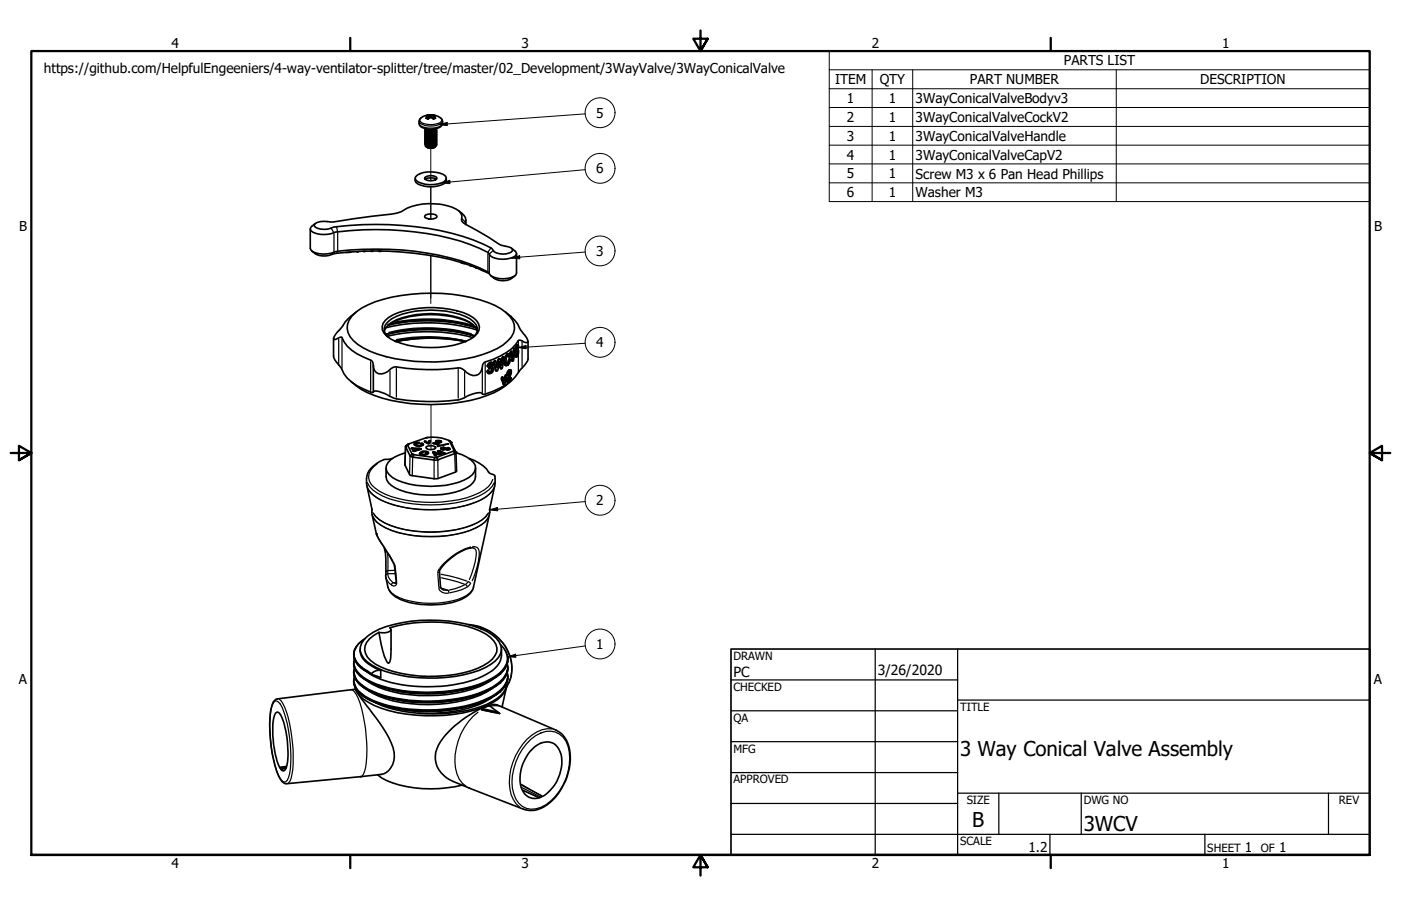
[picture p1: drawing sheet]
<svg xmlns="http://www.w3.org/2000/svg" width="432mm" height="279mm" viewBox="0 0 432 279" stroke-linecap="round" stroke-linejoin="round" font-family="sans-serif">
<!-- layer: Tweak Trail (ANSI) -->
<path d="M132.8 45.7v10.1M132.8 57.6v10M132.8 78.8v14.8M132.8 124.8v13.9" fill="none" stroke="#000" stroke-width=".31"/>
<!-- layer: Visible (ANSI) -->
<g fill="none" stroke="#000" stroke-width=".51">
<path d="M129.8 36.3a5 5 0 0 1 5.9 0M129.8 36.3a1.86 1.86 0 0 0-.6 2.1 1.86 1.86 0 0 0 1.7 1.2 5.3 5.3 0 0 0 5.4-1.1 1.9 1.9 0 0 0-.5-2.2M131.1 39.6a3.3 3.3 0 0 0 3.1 .2M131.3 35.8l.6-.3 2.1 .1 .2 .2-.6 .1 .6 .5-.6 .3-.8-.4-.9 .4-.6-.3 .7-.5zM131.8 36v.7M131.9 35.5l.2 1.1M132 35.9v.7M132.5 35.5l-.1 .8M132.8 35.6v.7M133.1 35.5v.8M133.6 35.5l-.1 1.1M133.6 35.9l-.1 .7"/>
<path d="M133.7 36v.7M133.8 39.9l-1.2 .2-1.1-.2M134 39.8a2.48 2.48 0 0 1-2.6 .1M134.6 39.6a1.98 1.98 0 0 1-2.8 .8l-.6-.1-.2-.3 .1-.3a3.5 3.5 0 0 0 2.8 .1M134.6 39.7v.1a2.47 2.47 0 0 1-3.6 .2v-.1M128 55a1.75 1.75 0 0 0 1.6 2.1 8.5 8.5 0 0 0 7.8-.9l.1-1.2M128.1 54.5a6.9 6.9 0 0 1 6.3-1.4 3.5 3.5 0 0 1 3.1 1.7 2.35 2.35 0 0 1-2.4 1.9 8.1 8.1 0 0 1-6.8-1.1l-.3-.5zM130.9 54.7a3.1 3.1 0 0 1 3.8 .2 2.14 2.14 0 0 1-2.9 .7l-.7-.2zM131 55.3a3.5 3.5 0 0 1 3.5 0M131.1 44.6v.4l.3 .3 2.3 .1-1.4 .2-.8-.3M131.2 45.1l.3 .2M131.5 44.8l.6 .2 1.7-.2"/>
<path d="M131.5 43.8l.6 .1 1.7-.1M131.5 42.1l.6 .2 1.7-.2M131.5 41l.6 .2 1.7-.2M133.8 44.3l-1.2 .2-1.1-.2M133.8 43.2l-1.2 .2-1.1-.2M133.8 42.6l-1.2 .3-1.1-.2M133.8 41.5l-1.2 .3-1.1-.2M133.8 40.4l-1.2 .3-1.1-.2M134 44.8a2.48 2.48 0 0 1-2.6 0M134 44.2a2.48 2.48 0 0 1-2.6 .1M134 43.6a2.73 2.73 0 0 1-2.6 .2M134 43.1a2.48 2.48 0 0 1-2.6 .1"/>
<path d="M134 42.5a2.73 2.73 0 0 1-2.6 .2M134 42a2.97 2.97 0 0 1-2.6 .1M134 41.5a2.48 2.48 0 0 1-2.6 0M134 40.9a2.73 2.73 0 0 1-2.6 .1M134 40.4a2.48 2.48 0 0 1-2.6 0M134 45.3l-1.3 .4-1.2-.4M134.2 45.1l-.5 .4-1.4 .2h.6l1.2-.4M134.5 44.4l-.1 .6-.7 .3-1.4 .2M134.5 43.8a1.33 1.33 0 0 1-1.8 1.2l-1.4-.3-.3-.3 .1-.3M134.5 43.2l.1 .5a2.94 2.94 0 0 1-3.6 .2l.1-.3M134.5 42.7a1.27 1.27 0 0 1-1.8 1.1l-1.4-.2-.3-.3 .1-.3M134.5 42.2a1.33 1.33 0 0 1-1.8 1.1l-1.4-.2-.3-.4 .1-.3"/>
<path d="M134.5 41.7l.1 .1a2 2 0 0 1-2.7 .9l-.8-.3v-.5M134.5 41.1a1.33 1.33 0 0 1-1.8 1.1l-1.4-.2-.3-.3 .1-.4M134.5 40.5a1.33 1.33 0 0 1-1.8 1.2l-1.4-.3-.3-.3 .1-.3M134.5 40a1.27 1.27 0 0 1-1.8 1.1l-1.4-.3-.3-.2 .1-.3M134.6 44.6a2.36 2.36 0 0 1-2.9 .9M134.6 44.1a2.47 2.47 0 0 1-3.6 .3v-.1M134.6 43.6a2.55 2.55 0 0 1-3.6 .3v-.1M134.6 43v.1a2.63 2.63 0 0 1-3.6 .2v-.1M134.6 42.5a2.47 2.47 0 0 1-3.6 .2M134.6 41.8a2.3 2.3 0 0 1-3.6 .4M134.6 41.4a2.47 2.47 0 0 1-3.6 .3v-.1M134.6 40.8a2.3 2.3 0 0 1-3.6 .3v-.1"/>
<path d="M134.6 40.3a2.63 2.63 0 0 1-3.6 .3v-.1M134.6 41.3v.1M134.6 42.4v.1M134.6 43.5v.1M134.6 44.6h.1M95.6 70.6v6a2.76 2.76 0 0 0 2.7 1.6 11.3 11.3 0 0 0 5.8-.7 92.6 92.6 0 0 1 40.9 4l2.8 1.1 2.6 1.3 .4 .5M96.1 77.4a5.9 5.9 0 0 0 6.7 .9 96.7 96.7 0 0 1 42.5 3.7l5.5 2.4a3.7 3.7 0 0 0 3.1 1.5 7.1 7.1 0 0 0 5.1-1.1l.2-.6v-6M97.2 69l-1.5 1.3a1.65 1.65 0 0 0 1.8 1.7 8.9 8.9 0 0 0 5.9-.4 94.2 94.2 0 0 1 41.6 3.8l2.8 1.2 2.9 1.5a2.27 2.27 0 0 0 2 1.5 7.5 7.5 0 0 0 6.2-.7l.3-.5-.1-.5-1.4-1.3M97.2 68.9a9.2 9.2 0 0 1 5.5-.4l19-2.7a7.9 7.9 0 0 0 3.8-1.6 19.3 19.3 0 0 1 14.9 .2 2.78 2.78 0 0 1 1.8 3.4l.2 .5 1.2 .9 7 4 3.1 2 1.3 .6a4.7 4.7 0 0 1 2.9 1l.1 .5a4.5 4.5 0 0 1-6.7-.8 78.3 78.3 0 0 0-35.4-7.3l-8.2 .3a13.7 13.7 0 0 0-6.5 1.1 5.4 5.4 0 0 1-4.3-.8l-.1-.5zM108.1 77.7l-1.5 .2M110.6 77.5l-.8 .1M112 77.5h.6"/>
<path d="M114.2 77.4h.7M116.6 77.4h.9M131.1 66.4a3.5 3.5 0 0 1 3.5 .1l.1 .4a3.1 3.1 0 0 1-3.8 .2v-.4zM141.4 65a3.4 3.4 0 0 1 2 3.5l.2 .7M143.6 67.9v1.3M108.5 97.4a23.3 23.3 0 0 1 12.3-5.8 54.6 54.6 0 0 1 31.7 2.6 10.8 10.8 0 0 1 6 5.9 5.3 5.3 0 0 1-2.1 5.1 26.2 26.2 0 0 1-13.1 5.5 54.7 54.7 0 0 1-29.3-2.4 12.3 12.3 0 0 1-6.7-5.7 5.1 5.1 0 0 1 1.2-5.2zM109.7 96.3a15.1 15.1 0 0 0-4.7 5l-1.1 1.1a2.87 2.87 0 0 0-1 2.2l.4 .1 2-.8a11 11 0 0 0 6.7 6.2l2.2 1a2.14 2.14 0 0 1 .9 2.4 2.55 2.55 0 0 0 4.3 1.1l.8-.7a2.36 2.36 0 0 1 2-.7 71.9 71.9 0 0 0 19.6 .3l1 .5a4 4 0 0 0 4.7 1.4 4.6 4.6 0 0 0 1.3-3.1l.7-.7a17.7 17.7 0 0 0 10.5-6.7l2.6 .8a2.05 2.05 0 0 0-.8-2.3l-1.5-1.9a9.6 9.6 0 0 0-4.5-5.2M118.7 98.8a17.1 17.1 0 0 1 10.5-3.7 31.2 31.2 0 0 1 15.2 2 5.2 5.2 0 0 1 3.4 3.7 4.2 4.2 0 0 1-2.7 3.7 29.9 29.9 0 0 1-24.7 0 3.9 3.9 0 0 1-2.4-4.7zM141.9 80.9l1.4 .4M144.8 81.9l.6 .1M146.5 82.4l.4 .2M148.2 83.2l.8 .3"/>
<path d="M151.3 85a5.3 5.3 0 0 0 7.4 0M102.8 104.4v5.5a5.8 5.8 0 0 0 1.9 3l.6 .8a10.6 10.6 0 0 0 6.7 6.3l2.6 1h.4l.1-.3a11.4 11.4 0 0 1 6.1 2 57.2 57.2 0 0 0 21.1 .3 13.3 13.3 0 0 1 5.8-1.9l1.1 .5a17.3 17.3 0 0 0 11-7.4l2.4-2.9 .2-6M108.1 117.6a25 25 0 0 0 12.5 5.9 56.9 56.9 0 0 0 29.5-1.5 19.6 19.6 0 0 0 7.3-4.4M115.1 112.6v8.2M118.4 102.1a6.3 6.3 0 0 1 3.8-3.5 29.1 29.1 0 0 1 22.6 .8l1.1 .9 1.2 1.8M118.9 103.1a49.6 49.6 0 0 1 27.4 .5M118.9 101.1a53.8 53.8 0 0 1 28.1 .7M119.4 103.7a54.5 54.5 0 0 1 26.3 .4M119.6 100.2a26.7 26.7 0 0 1 17.7-2.9 20.4 20.4 0 0 1 8.6 2.9M119.6 104a2.94 2.94 0 0 1 0-4.7 17.8 17.8 0 0 1 10.8-3.5 26.1 26.1 0 0 1 14.5 2.6 3.4 3.4 0 0 1 1.8 4.7l-.8 .9M119.8 100.1a48.8 48.8 0 0 1 26.8 .9M119.8 100.1a50 50 0 0 1 26.7 .8"/>
<path d="M120.4 102.9a54.9 54.9 0 0 1 23.2 0M120.4 100.1a56.3 56.3 0 0 1 23.2 .1M120.8 102.7l-1.9 .6M120.8 100l-1.3 .3M126.2 104.6a56.3 56.3 0 0 1 17.3 .7 53.9 53.9 0 0 0-21.5 0M126.2 104.6l-4.3 .7M129.1 104.2l-6.7 1 3.8-.6M129.1 104.2l-3.9 .3-3.5 .7M130.2 104.1l-4.4 .4-4.2 .7M130.2 104.1a49.9 49.9 0 0 1 13.5 1.2M130.2 104.1l-1.1 .1M143.1 100.1l3.6 1"/>
<path d="M143.1 102.8l3.1 .9M150.6 112.3a.85 .85 0 0 1 1.4-.2v.7l-.3 .4a1.18 1.18 0 0 1 .2 1.4 1.18 1.18 0 0 1-1.4 .5l-.3-.5 .3-.3 .5 .5 .5-.3a.52 .52 0 0 0 .1-.8 .52 .52 0 0 0-.8 0v-.4l.6-.3 .1-.4-.3-.3-.8 .8zM150.6 114.3l-.2-.1-.3 .4 .5 .6M151.3 112.3v.6l-.7 .6 .3 .2M151.4 113.6a.8 .8 0 0 1-.5 1.1M151.7 113.2h.1M151.8 111.8a1.11 1.11 0 0 0-1.6 1.2l.2 .1M152.6 111.3l.3 .3 .3 1.7 .5-2.4 .5-.2 .4 2 .3-2.4 .4-.3-.4 3.4-.5 .3-.5-2.2-.4 2.5-.3 .4h-.3l-.5-2.4zM152.7 111.3l-.4 .1-.1 .5 .5 2.3 .3 .2M153.9 112l.2 1.2M154.1 113.2l.4 .5M154.1 110.7l-.4-.1-.2 .3-.4 1.9"/>
<path d="M154.1 113.2l.2 .1M154.6 117h.1M154.6 117l.4 1.2M154.7 110.6h.2M154.7 110.6l-.2 1.5M154.7 116.5l.4-.1 .3 1.5 .4-1.7 .3-.4-.3 2.1-.4 .7h-.1zM155 116.3l-.4 .2v.5M155 118.2l.3 .4M155 118.2h.2M155.3 110h-.4l-.2 .6M155.6 116.1l.2 .1M155.6 116.1l-.3 1.3"/>
<path d="M156.1 115.8l-.3-.1-.2 .4M156.3 117.1l.2 .1M156.3 117.1l-.2 .5 .4 .3M156.5 109.2h.5l.2 .7-.2 .2-.3-.4a1.64 1.64 0 0 0-.6 2.4h.2a1.38 1.38 0 0 0 .8-1.3l.1 .6a1.65 1.65 0 0 1-1.1 1.4 2.45 2.45 0 0 1 .4-3.6zM156.6 109.7l.4 .4M156.7 111.2l-.6 .9M156.7 114.5l.7-.5a2.54 2.54 0 0 1-.4 2.6l-.2 .5 .8-.5v.4l-1.2 .8 .9-2.9-.1-.3-.4 .2-.4 1zM156.7 111.2l.2 .1M156.8 115.9l-.5 1.2M156.8 115.9l.2 .1M156.9 109.1h-.4a2.65 2.65 0 0 0-.7 3.6l.2 .1M157 114.6l-.2 1.3"/>
<path d="M157.2 110.8l-.3-.1-.2 .5M157.3 109.1l.2 .1M157.3 109.1l.4 1.8M157.4 114a1.22 1.22 0 0 0-1.1 1.7l.2 .1M157.5 116.6l-.6 .2M157.6 108.4l.5 2.2 .6-3.1-.6 3.9-.7-2.6zM157.7 108.4l-.4 .2v.5M157.7 110.9l.1 .5h.3M157.7 110.9h.2M158.7 107.4l-.4 .2-.3 2.3M159.4 107.1l.3 .3M159.4 106.5l.2-.1 .2 .2-.1 .8-.1-.4a2.99 2.99 0 0 0-.3 2.5l.5-1.4-.2 1.4-.4 .6-.3-1.2z"/>
<path d="M159.4 108.5l-.2 .8M159.4 108.5h.3M159.6 106.4h-.2a3.8 3.8 0 0 0-.5 3.6l.3 .1M159.8 108h-.3l-.1 .5M124.9 139.6a8.6 8.6 0 0 0-5.8 4 3.5 3.5 0 0 0 1.9 3.7 26.7 26.7 0 0 0 18.5 1.9 10.9 10.9 0 0 0 6.7-3.7 2.69 2.69 0 0 0-1.1-3.7l-2.7-1.6-1.8-.6M125 137.7l-.2 5.7 1.4 3 .9 .3 6.7 .9h1.2l5.7-2.2-.2-5.9M125.7 137.1l5.9-2.2a11.3 11.3 0 0 1 6.9 1.1l1.4 3.1-5.7 2-6.8-.9-.4-.2zM125.7 137l-.7 .6 1.4 3 .3 .2 7 1.1M126.9 138.4h.7M127.6 136.8l.5-.3h1.2l-1.2 .4a1.39 1.39 0 0 0 1.9 .1l-.2-.3 .7 .3a2 2 0 0 1-2.9 .1zM128.1 136.9v.4l1.1 .3M128.5 136.7l-.9 .4"/>
<path d="M128.8 136.7h.2M129.7 138.6l-.5-.1-2 .6 .4 .1 2.1-.6 .1-.2-3.1-.2 .4 .2h2.1v.3l-1.8 .4M129.9 136.9l.6 .3M130 139.4h-.1a1.7 1.7 0 0 1 2.2 .4l-1 .5h-1.1M130 139.4l1.1-.1 .4 .2a1.07 1.07 0 0 1-1.8 .2l-.4 .1 .7 .5-.3-.4-.4 .1M130 137.1l-.1 .4h-.4M130.6 139.3l-.6 .1M130.9 136.3l1.2 .5 .5-.9-.4 .1-.2 .8M130.9 136.3l-.1-.2 .4-.1 .8 .6M131.3 139.4l.8 .4M131.4 137.7l.6-.2a2.38 2.38 0 0 1 2.2 .4v.3a2.27 2.27 0 0 1-2.9-.2zM131.6 139.6l-.1 .4-.6 .3"/>
<path d="M132.6 136.1h-.3l-.3 .7-1.1-.5M133.4 139.6l.5 .8 .5 .1M133.4 139.6l.1-.3h.4l1.5 .7M134 139.6l.6 .8-.2 .1M134.2 136.7l1.1 .3-1.7-.2M134.2 136.7v.2M134.2 136.7l-.6 .1M134.4 136.1h1.2l-.8 .4M134.8 136.1h-.3M134.8 136.5h-1l-.3 .2 .1 .1M134.8 136.5v.1M134.9 139.3l.5 .8-2-.5"/>
<path d="M134.9 139.3l.4-.1 1.7 .7M134.9 139.3l.2-.3 .5 .1 1.6 .7-.2 .1M135.4 139.3l.5 .8-.2 .1-1.7-.6 .4 .9M135.6 136.1l.4 .1M135.6 136.2l-.2 .4M136 136v.4l-.3 .1-1.5 .2M136 136l-1.3-.2-.4 .2 .1 .1M136 136v.2M136 136.2l.1 .1M136.1 138.3v.3l.6 .1M136.3 138.2l-.5 .2M137 139.9h.1"/>
<path d="M137 139.9l-1.6-.6 .4 .8M137.5 138.4l.4 .2 .4-.2-.4-.3 .3-.1 .4 .2 .1 .3-.6 .2-.8-.1-.8 .1-.5-.1-.2-.4 .9-.3 .2 .1-.6 .2v.2l.7 .1 .4-.3 .4 .5M137.5 138.4l-.5 .3M138.1 136.8l-3.2 .9-.2-.2 3.4-.5M138.2 138.3l.4 .2M138.3 138.4l-.2 .3M138.4 135.9l.7 .6 1.4 3.2-5.6 2.1-1.1 .1M114.6 157l.1 1.8 1.3 5.9 1.6 2.9a31.3 31.3 0 0 1 4 7l.5 4.7-.2 .6M119 144.3a5 5 0 0 0 2.9 6.2 28.3 28.3 0 0 0 21.7 0 5 5 0 0 0 3-6.2M121 141.4l-.9 .2a7.8 7.8 0 0 0-6.8 4.3 7.1 7.1 0 0 0-.2 4l1.6 7.3M133.7 141.9h.1M144.6 141.4a10.6 10.6 0 0 1 6.2 4.5l1.5 .5a5.4 5.4 0 0 1 .2 3.5l-1.6 7.3"/>
<path d="M150.9 157l-.1 1.8-4.9 22.3a7 7 0 0 1-5.5 4.4 27.7 27.7 0 0 1-17-.7l-1.5-.8-1.3-1a7.3 7.3 0 0 1-1.7-4.8v-2a26.3 26.3 0 0 0-.5-7.3M146 169l-.5-.1a16.1 16.1 0 0 0-10 7l.3 5.3 .9 .7M109.9 199.3a4.5 4.5 0 0 0 1.5 6.6l3.1 1.9M112.3 197.1a20.4 20.4 0 0 1 11.7-5.1 44.4 44.4 0 0 1 26.1 2.8 7.3 7.3 0 0 1 4.5 5.5 6.2 6.2 0 0 1-3.3 4.6 33.1 33.1 0 0 1-16.7 4.2 41 41 0 0 1-18.2-3 8.6 8.6 0 0 1-5.4-5.4l.1-1.2 .4-1.3zM112.5 196.9a5.5 5.5 0 0 0-3.2 6.6 10 10 0 0 0 5.2 4.3M120.5 194.2a31.7 31.7 0 0 1-.4 9.9l-.2 .4h-.3a8.3 8.3 0 0 1-1.7-4l-1.1-5.5a4.2 4.2 0 0 0 3.7-.6l-.4-.8a45.5 45.5 0 0 1 25.9 .2 11.8 11.8 0 0 1 6.8 4.9 3.9 3.9 0 0 1-1 4.6 21.7 21.7 0 0 1-11.6 4.7 42.5 42.5 0 0 1-23-2.4 7.4 7.4 0 0 1-4.8-5.3 5.1 5.1 0 0 1 2.8-4.3l1.6-1M144.4 192.6a13.9 13.9 0 0 1 13.1 16.3l-1.4 3.1-1.4 6M154.3 198.8a6.3 6.3 0 0 1 2.2 4.5M85 219.9a.86 .86 0 0 1 1.4 .4 28.1 28.1 0 0 1 1.9 16.4l-.2 .4a.88 .88 0 0 1-.9 .5 .88 .88 0 0 1-.8-.6 27.9 27.9 0 0 1-1.8-16.3zM108.1 212.7h.1M109 202.4a7.3 7.3 0 0 0 4.4 5l1.2 .6M109.6 212.5l-1.5 .2"/>
<path d="M111 200.2a5.5 5.5 0 0 0 3.7 5.3l2.6 1.3M111.2 205.7l3.3 2.1M114.6 207.6a3.3 3.3 0 0 1 2.7-.8v2.2l-2.7-1zM115.8 216.7a36.7 36.7 0 0 0 13.3 3.3M148.5 218.9l5.5 1.1M148.7 218.6l2.1-1 3.2 2.4M151.6 215.1a35.8 35.8 0 0 1-19.2 4.9h-3.3M151.6 212.4a32.3 32.3 0 0 1-16.5 4.8 38.6 38.6 0 0 1-20.2-3.4l-1.6-.9M151.6 209.7a36 36 0 0 1-19.5 4.8 33.8 33.8 0 0 1-18.8-4.4M153.4 219.6l-4.7-1-.2 .3 5.5 1.1M154 213.4a30 30 0 0 1-15.1 5.4 48.4 48.4 0 0 1-24.2-2.6l-3.5-2.2M154 210.6a30.5 30.5 0 0 1-16.7 5.6 44.8 44.8 0 0 1-23.6-3.3l-2.5-1.6"/>
<path d="M154 207.9a32 32 0 0 1-16.7 5.5 44.8 44.8 0 0 1-23.6-3.2l-2.5-1.7M154.6 200.2a7.1 7.1 0 0 1-4.7 7.8 42.8 42.8 0 0 1-24.6 3.4 27.4 27.4 0 0 1-11.9-4M156.1 210.9a5.7 5.7 0 0 1-2.6 4.7 36.1 36.1 0 0 1-19.4 5.1 40.1 40.1 0 0 1-20.6-4.2 7.5 7.5 0 0 1-4-4.5l.5 1.6 2 2.7a73.5 73.5 0 0 1 8.6 12.8 6.8 6.8 0 0 1-2.3 9.5l-29.9 3.1a2.93 2.93 0 0 1-2.5-2.2 43.1 43.1 0 0 1-2.3-21.3l.2-.6a2.39 2.39 0 0 1 1.7-2.1l22.6-2.8M156.1 210.6a6.8 6.8 0 0 1-4.5 5.8 43.1 43.1 0 0 1-22.5 3.6M156.3 207.4l.2 1.3M156.3 204.6l.2 1.4M156.5 208.2a5.4 5.4 0 0 1-2.5 5.1 28.9 28.9 0 0 1-14.9 5.4 47.9 47.9 0 0 1-24.7-2.7 8.5 8.5 0 0 1-5.4-5.3l.3-2a4.9 4.9 0 0 0 2.5 5.8 35.3 35.3 0 0 0 18.6 4.7 44 44 0 0 0 22.1-4.8 7.3 7.3 0 0 0 4-5.7M156.5 205.4a5.4 5.4 0 0 1-2.5 5.2 29.5 29.5 0 0 1-14.9 5.4 49.6 49.6 0 0 1-24.7-2.7 8.5 8.5 0 0 1-5.4-5.3l.3-2a4.9 4.9 0 0 0 2.5 5.8 33.2 33.2 0 0 0 16.3 4.5 48.6 48.6 0 0 0 21.4-3.1 10.9 10.9 0 0 0 6.9-6.2l.1-1M156.5 203.3a8.5 8.5 0 0 1-5.3 6.6 46.6 46.6 0 0 1-37.3 .5 8 8 0 0 1-4.9-5.3M156.5 206a8.3 8.3 0 0 1-5.3 6.6 47 47 0 0 1-33.3 2.1 13 13 0 0 1-8.6-5.7l-.3-1.2M156.5 208.7a8.3 8.3 0 0 1-5.3 6.6 47.3 47.3 0 0 1-33.3 2.2 13.6 13.6 0 0 1-8.6-5.7l-.3-1.2M156.5 202.7a6.7 6.7 0 0 1-3.7 6.1 40.8 40.8 0 0 1-21.1 4.9 45.6 45.6 0 0 1-17.3-3.1 8.9 8.9 0 0 1-5.4-5.4l.3-1.9a4.9 4.9 0 0 0 2.5 5.7 33.2 33.2 0 0 0 16.3 4.6 46.9 46.9 0 0 0 23-3.9 8.5 8.5 0 0 0 5.4-6.4"/>
<path d="M116.4 239a22.2 22.2 0 0 0 11.2 4 40.8 40.8 0 0 0 14.8-.9M138.2 225.7a32.3 32.3 0 0 1 13.4-8.3 4.2 4.2 0 0 1 3.3 .7l16.5 7.1a8.6 8.6 0 0 1 4.4 8.3 18 18 0 0 1-9 15.7 7.2 7.2 0 0 1-5.4 .4l-16.8-6.6a19.6 19.6 0 0 1-7.8-3.9 7.5 7.5 0 0 1-1-10.4zM164.1 231a5.3 5.3 0 0 1 7.2-1.3 8.6 8.6 0 0 1 1.2 9.1 10.9 10.9 0 0 1-6 7.1 4.5 4.5 0 0 1-6.1-4 12.9 12.9 0 0 1 3.7-10.9z"/>
</g>
<!-- layer: Visible Narrow (ANSI) -->
<g fill="none" stroke="#000" stroke-width=".38">
<path d="M129.2 37.7a5.7 5.7 0 0 0 7.1 0M129.2 38.3a5.6 5.6 0 0 0 6.1 .8l1-.8M129.5 36.6l-.2 .5a2.76 2.76 0 0 0 2.9 1.3 5.7 5.7 0 0 0 3.8-.9l.2-.4-.2-.5M102.1 70.4l.8 1.3M102.9 77.8l-.8 .7M102.9 72.1v5.4M103.8 70l.2 1.4M104 77.5l-.2 .6M104.1 71.8v5.4M107.4 77.7v.2M110.2 77.6v.1M112.3 77.5v.1"/>
<path d="M114.6 77.4v.1M117.1 77.4v.1M142.3 67.4l1.1 1.1M143.4 68.5v.5M150.4 78.2v5.4M150.8 78.7v5.4M151.3 76.5l-.9 1.3M152 77.3l-1.1 1M121.8 99.3a50.1 50.1 0 0 1 23.2 .8M121.9 99.8a52.6 52.6 0 0 1 20.2 0M142.4 81v.2M145 81.9v.1"/>
<path d="M146.6 82.5h.1M148.6 83.3v.1M150.4 83.9l.3 .3M104.4 104.6v7.5M105.4 104.6v8.9M114.2 111.6v8.8M119.9 102.5a50.6 50.6 0 0 1 25.4 .4M120.2 114.4v7.4M121.9 102.5a51 51 0 0 1 20.2 .1M122.2 113.6v8.9M122.2 104.7a52 52 0 0 1 20.5 .3M122.4 105.2h-.5"/>
<path d="M141.2 113.9v8.9M143.2 114.7v7.5M148.7 113.6v7.4M149.5 112.1v8.9M150.1 114.6h.1M150.2 112.8l.1 .1M150.4 114.2l.1 .1M150.6 113.5h.1M150.9 113.2h.2M151.1 114.7h.1M151.1 111.8h.1M151.4 112.5l.1 .1"/>
<path d="M151.5 113.9l.1 .1M152.2 111.6l.1 .1M152.3 111.9l.1 .1M152.5 111.2l.1 .1M152.7 113.9l.1 .1M153.4 111.4h.1M153.7 110.6l.2 .1M154.6 116.7h.1M154.7 116.3l.2 .1M154.9 110h.2M155.4 111.4l.1 .1M155.6 112.5l.2 .1"/>
<path d="M155.8 115.7l.2 .1M156.2 115.5l.2 .1M156.2 117.6h.1M156.3 112.1h.2M156.3 109.2h.2M156.7 109.9l.2 .1M156.8 114.2h.2M156.9 110.7l.2 .1M157.1 114.9h.2M157.2 108.8h.2M157.2 116.6h.2M157.4 108.4h.2"/>
<path d="M158.2 108l.2 .1M158.4 107.4l.2 .1M158.7 108.8l.2 .1M158.8 109.9h.2M159.2 106.5h.2M159.3 109.3l.1 .1M159.4 107.2h.2M159.5 108l.3 .1M159.8 105.1v1.3M159.8 107.4v.6M159.8 109.3v5.3M160.9 105.6v7.4"/>
<path d="M125 138.1l-.2 5.1M125.6 137.2l-.6 .6M126.9 138.2v.2M127.2 138.2v.2M127.5 138.9v.2M127.8 136.7v.1M128.7 137.3v.2M129.2 138.2v.2M129.2 136.5v.2M129.3 139.8v.2M129.7 139.7v.2M129.8 136.8h.1"/>
<path d="M129.8 138.4v.1M129.9 137.2v.2M129.9 139.3v.1M129.9 139.8v.2M130.1 136.7v.2M131 136v.2M131.3 136.1v.2M131.3 139.2v.2M131.4 139.9v.2M132 139.5v.2M132.2 136.1v.2M132.4 135.9v.2"/>
<path d="M132.7 136h.1M133.5 136.7h.1M133.5 139.3v.3M133.8 136.5v.3M134.1 139.4v.2M134.3 136v.1M135.1 136.9v.2M135.1 139v.2M135.6 135.9v.2M135.6 136.3v.2M135.6 139.1v.2M135.8 138.2v.2"/>
<path d="M135.8 140v.1M136.6 138.5v.2M136.7 137.9v.2M137 139.7v.2M137.2 138.3v.3M137.2 139.8h.1M137.4 138.2v.2M137.9 138.6v.1M137.9 138.1v.1M138.2 138v.2M138.3 138.4v.2M138.5 136l.6 .5"/>
<path d="M139.8 139.2l.3 .6M140 138.9l.5 .5M113.2 148.8a8.6 8.6 0 0 0 4.7 4.2 41.8 41.8 0 0 0 29.7 0 8.6 8.6 0 0 0 4.7-4.2M113.2 150.3a10.2 10.2 0 0 0 6.7 4.9 42.4 42.4 0 0 0 27.7-.8 9.3 9.3 0 0 0 4.7-4.1M113.5 151.1a10.6 10.6 0 0 0 5.5 3.8 42.3 42.3 0 0 0 27.6 0 10.6 10.6 0 0 0 5.4-3.8M114.9 159.1a7.3 7.3 0 0 0 4.2 3.8 37.8 37.8 0 0 0 27.3 0 7.2 7.2 0 0 0 4.3-3.8M115 158.2a10.3 10.3 0 0 0 6.9 4.4 37.4 37.4 0 0 0 25.5-1.5l2.5-1.8 .7-1.1M115.1 159.8a12.1 12.1 0 0 0 7.5 4.5 37.7 37.7 0 0 0 24.3-1.5l2.7-1.9 .8-1.1M115.1 158.3a9.7 9.7 0 0 0 5.4 3.8 38.4 38.4 0 0 0 26.4-.8l1.5-.9 1.2-1 .8-1.1M116.3 142.9a4.8 4.8 0 0 0-2.4 5.5 10.6 10.6 0 0 0 6.7 4.8 41.3 41.3 0 0 0 25.3-.4 9.4 9.4 0 0 0 6-5M126.4 140.9l-.2 5.1M126.9 140l-.5 .6"/>
<path d="M127.2 141.2l-.1 5.2M127.4 140.2l-.2 .7M130.2 140.1v.2M133.8 142.2v5.2M133.9 141.1l-.1 .8M134.5 140.3v.2M134.6 141.1l.3 .6M134.9 142l.1 5.3M140.1 140.1l.2 5.2M116 164.7l.6 1.2M116.6 166v.1M116.8 166.2l4.3 6.9"/>
<path d="M119 178.3l.8 1.4 .7 .6M119.4 170.6l.2 5.1M119.4 177l-.5 .4M119.5 177.1l.7 1.7 .8 .8M119.5 176l-.6 .2M119.6 176l-.1 .9M119.6 176.9h2.1M121.2 179.7l-.4 .3-.2 .4M121.2 173.5h.1M121.3 173.6l.5 1.2M121.6 174.7l.2 .2M121.7 175.9l-2 .1"/>
<path d="M121.9 175.1l.3 4.2M122 179.7h-.8l.7 .2M122.1 179.3l.1 .2M122.3 179.7a.95 .95 0 0 1-.5 .9 .95 .95 0 0 1-1-.1M134.9 176.9l.4 4.1M135.3 175.5l-.4 1.1M135.4 175.5h.4M135.4 176.3l-.4 .4M136 177.1l2.8 .6 5.1 1.5M136 178.2l7.1 1.9M142.3 169.7a22.1 22.1 0 0 0-6.7 5.4M142.7 169.5l-.1 .3"/>
<path d="M144.3 179.4l-.8 .8M144.3 179.4l.7 .5M145 168.7l-2.2 .8M145 168.7l-.2 .3M145 180l-1 1M145.7 168.6h.5a1.63 1.63 0 0 1 1.5 2.1 22.7 22.7 0 0 1-2.2 8.4M146.3 169.2a3.7 3.7 0 0 1 .3 3.5l-.8 2.9-1.1 3.2M111.8 197.4a4.7 4.7 0 0 0-.5 8.1l2.4 1.6M119.9 181.9a12.1 12.1 0 0 0 8.6 3.8 25.7 25.7 0 0 0 15.4-2.1l1.7-1.7M135.3 181.5a2.3 2.3 0 0 0 2.8 1.4M135.8 180.9l-.5 .4M136 181.4l2 .6"/>
<path d="M136.8 181.9l1.3 .2 .3 .8M143.3 180.3l-3 1.2-1.9 .5M143.5 180.3l.5 .7M143.8 181.2l-1.5 .7-3.6 .9M146 192.8a13.8 13.8 0 0 1 11.5 15.9l-.7 1.9M84.3 216.7l.5-.5a2.35 2.35 0 0 1 2.2 2 43.1 43.1 0 0 1 2.2 20.6l-.7 1.9-.5 .4-.5 .1a10.8 10.8 0 0 1-3.2-6.9 38.8 38.8 0 0 1-.4-16.8zM86 215.6a13.4 13.4 0 0 1 3.2 7.4 41.2 41.2 0 0 1 .5 17l-.8 1.5M108.6 212.8a13.3 13.3 0 0 1 3.3 7.6 43.1 43.1 0 0 1 .5 17.4l-.8 1.5M142.7 218.2a55.5 55.5 0 0 1-21.5 .1M142.7 215.5a55.5 55.5 0 0 1-21.5 .1M142.7 212.8a55.5 55.5 0 0 1-21.5 .1M147.3 219.6a18.7 18.7 0 0 0-6.5 19.1l.7 1.6 1 1.3 1.2 .9"/>
<path d="M151.3 217.7h2.3l1.1 .3M155.7 200.7a4.9 4.9 0 0 1-1 6.1 24.9 24.9 0 0 1-13.5 5.8 48.3 48.3 0 0 1-26.6-2.3 8.8 8.8 0 0 1-5.4-5.2M156.3 209.2a8.4 8.4 0 0 1-4.5 5.4 46.4 46.4 0 0 1-25.8 4 29.1 29.1 0 0 1-14.6-4.9 4.9 4.9 0 0 1-2.2-3.3M156.3 206.5a8.4 8.4 0 0 1-4.5 5.3 46.4 46.4 0 0 1-25.8 4.1 29.1 29.1 0 0 1-14.6-4.9 4.9 4.9 0 0 1-2.2-3.4M86.3 236.6l2-.3-1.9 .4M88 237l-1.3 .2M88.1 237l-1.5 .2M88.2 236.7l-1.7 .2M163.6 228a7.1 7.1 0 0 1 8.8-1.6 9.5 9.5 0 0 1 3.1 9.5 16.8 16.8 0 0 1-8.8 13.1 5.8 5.8 0 0 1-8.3-4.1 17.6 17.6 0 0 1 5.2-16.9zM170.1 224.8a10.2 10.2 0 0 0-8.9 4.6 18 18 0 0 0-3.7 15.7l1.6 2.9 1.1 .9M160.7 241.9l6.2 3.5M160.8 242.2l6 3.2"/>
<path d="M161 243l5.4 2.7M161.2 243.6l4.9 2.3M161.3 243.8l4.6 2.1"/>
</g>
<!-- layer: Visible (ANSI) -->
<g fill="#000">
<circle cx="144.8" cy="81.9" r=".25"/>
<circle cx="146.5" cy="82.4" r=".25"/>
<circle cx="157.1" cy="114" r=".25"/>
<circle cx="125" cy="137.8" r=".25"/>
<circle cx="125.6" cy="137.2" r=".25"/>
<circle cx="125.8" cy="137" r=".25"/>
<circle cx="129.3" cy="140" r=".25"/>
<circle cx="131.3" cy="139.4" r=".25"/>
<circle cx="131.3" cy="135" r=".25"/>
<circle cx="131.6" cy="134.9" r=".25"/>
<circle cx="138.3" cy="138.6" r=".25"/>
<circle cx="138.5" cy="136" r=".25"/>
<circle cx="139.1" cy="136.5" r=".25"/>
<circle cx="139.8" cy="139.1" r=".25"/>
<circle cx="140" cy="138.9" r=".25"/>
<circle cx="140.1" cy="139.9" r=".25"/>
<circle cx="140.5" cy="139.4" r=".25"/>
<circle cx="126.4" cy="140.6" r=".25"/>
<circle cx="127" cy="140" r=".25"/>
<circle cx="127.2" cy="141" r=".25"/>
<circle cx="127.4" cy="140.2" r=".25"/>
<circle cx="134" cy="141.1" r=".25"/>
<circle cx="134.6" cy="141" r=".25"/>
<circle cx="134.9" cy="141.8" r=".25"/>
<circle cx="135.8" cy="140.1" r=".25"/>
<circle cx="111.2" cy="214" r=".25"/>
<circle cx="111.2" cy="211.3" r=".25"/>
<circle cx="111.2" cy="208.5" r=".25"/>
<circle cx="111.2" cy="205.7" r=".25"/>
<circle cx="154" cy="213.4" r=".25"/>
<circle cx="154" cy="210.6" r=".25"/>
<circle cx="154" cy="207.9" r=".25"/>
<circle cx="111.1" cy="239.5" r=".25"/>
</g>
<!-- layer: Visible Narrow (ANSI) -->
<circle cx="116" cy="164.7" r=".19" fill="#000"/>
<!-- layer: Symbol (ANSI) -->
<g fill="none" stroke="#000" stroke-width=".31">
<path d="M135.3 38.4l2.5-.6 .1 .9zM180.4 35.1l-45.1 3.3M255.6 21.5v-5.8h166.5v5.8M255.6 21.5h166.5v5.9M255.6 21.5v40.7h166.5v-34.8M255.6 27.4h166.5M255.6 33.1h166.5M255.6 39h166.5M268.8 21.5v40.7M281.3 21.5v40.7M344 21.5v40.7M136.1 56.4l2.5-.8 .1 1z"/>
<path d="M180.4 52.3l-44.3 4.1M255.6 44.8h166.5M255.6 50.5h166.5M255.6 56.4h166.5M157.7 79.6l2.4-.7 .1 .9zM180.4 77.7l-22.7 1.9M159.6 107.2l2.5-.6 .1 1zM180.4 105.9l-20.8 1.3M150.9 157.2l2.4-.7 .1 1zM180.4 154.7l-29.5 2.5M180.4 199.2l-23.9 3.4M156.5 202.6l2.4-.9 .1 1z"/>
<circle cx="184.9" cy="34.8" r="4.6"/>
<circle cx="184.9" cy="51.9" r="4.6"/>
<circle cx="184.9" cy="77.4" r="4.6"/>
<circle cx="184.9" cy="105.6" r="4.6"/>
<circle cx="184.9" cy="154.3" r="4.6"/>
<circle cx="184.9" cy="198.6" r="4.6"/>
</g>
<!-- layer: Border (ANSI) -->
<path d="M107.9 11.7v4M215.9 9.4v6.3l-2.2-3.8h4.4l-2.2 3.8 2.2-3.8M323.8 11.7v4M3.3 139.7h6.4l-3.9-2.2v4.4l3.9-2.2-3.9 2.2M428.5 139.7h-6.4l3.9-2.2v4.4l-3.9-2.2 3.9 2.2M9.7 263.7v-248h412.4v248h-412.4h412.4M107.9 263.7v4M218.1 267.5l-2.2-3.8 2.2 3.8h-4.4l2.2-3.8v6.3M323.8 263.7v4" fill="none" stroke="#000" stroke-width=".7"/>
<!-- layer: Title (ANSI) -->
<g fill="none" stroke="#000" stroke-width=".38">
<path d="M225.3 209.7h69.8M225.3 219.2h69.8M269.7 200.2v63.5M295.1 215.9h127M295.1 200.2v63.5M225.3 228.7h69.8M225.3 238.3h69.8M225.3 257.3h196.8M225.3 247.8h69.8M295.1 244.6h127M307.8 244.6v12.7M323.6 257.3v6.4"/>
<path d="M333.2 244.6v12.7M371.3 257.3v6.4M409.4 244.6v12.7"/>
</g>
<path d="M225.3 200.2h196.8v63.5h-196.8z" fill="none" stroke="#000" stroke-width=".51"/>
<!-- layer: Symbol (ANSI) -->
<g fill="#000">
<path d="M135.3 38.4l2.5-.6 .1 .9z" fill-rule="evenodd"/>
<path d="M136.1 56.4l2.5-.8 .1 1z" fill-rule="evenodd"/>
<path d="M157.7 79.6l2.4-.7 .1 .9z" fill-rule="evenodd"/>
<path d="M159.6 107.2l2.5-.6 .1 1z" fill-rule="evenodd"/>
<path d="M150.9 157.2l2.4-.7 .1 1z" fill-rule="evenodd"/>
<path d="M156.5 202.6l2.4-.9 .1 1z" fill-rule="evenodd"/>
</g>
<g font-size="6.3">
<text x="295.9" y="233.1">3 Way Conical Valve Assembly</text>
<text x="299.7" y="255.1">B</text>
<text x="334" y="256.4">3WCV</text>
</g>
<g font-size="4.3">
<text x="226.1" y="208.9">PC</text>
<text x="270.5" y="208.2">3/26/2020</text>
</g>
<g font-size="4.2">
<text x="52.8" y="14.7">4</text>
<text x="160.8" y="14.7">3</text>
<text x="268.7" y="14.7">2</text>
<text x="376.7" y="14.7">1</text>
<text x="13.5" y="22.5">https://github.com/HelpfulEngeeniers/4-way-ventilator-splitter/tree/master/02_Development/3WayValve/3WayConicalValve</text>
<text x="327.9" y="20.2">PARTS LIST</text>
<text x="257.4" y="26">ITEM</text>
<text x="271.1" y="26">QTY</text>
<text x="299" y="26">PART NUMBER</text>
<text x="370" y="26">DESCRIPTION</text>
<text x="261" y="31.8">1</text>
<text x="273.9" y="31.8">1</text>
<text x="282.2" y="31.9">3WayConicalValveBodyv3</text>
<text x="183.8" y="36.3">5</text>
<text x="261" y="37.6">2</text>
<text x="273.9" y="37.6">1</text>
<text x="282.2" y="37.7">3WayConicalValveCockV2</text>
<text x="261" y="43.4">3</text>
<text x="273.9" y="43.4">1</text>
<text x="282.2" y="43.4">3WayConicalValveHandle</text>
<text x="183.8" y="53.5">6</text>
<text x="261" y="49.2">4</text>
<text x="273.9" y="49.2">1</text>
<text x="282.2" y="49.3">3WayConicalValveCapV2</text>
<text x="261" y="55">5</text>
<text x="273.9" y="55">1</text>
<text x="282.2" y="55.1">Screw M3 x 6 Pan Head Phillips</text>
<text x="261" y="60.8">6</text>
<text x="273.9" y="60.8">1</text>
<text x="282.2" y="60.9">Washer M3</text>
<text x="5.9" y="71.4">B</text>
<text x="423.5" y="71.4">B</text>
<text x="183.8" y="78.9">3</text>
<text x="183.8" y="107.1">4</text>
<text x="183.8" y="155.8">2</text>
<text x="183.8" y="200.1">1</text>
<text x="5.8" y="211.1">A</text>
<text x="423.4" y="211.1">A</text>
<text x="317" y="262.9">1.2</text>
<text x="383.7" y="262.8">1</text>
<text x="394.2" y="262.8">1</text>
<text x="52.8" y="267.7">4</text>
<text x="160.8" y="267.7">3</text>
<text x="268.7" y="267.7">2</text>
<text x="376.7" y="267.7">1</text>
</g>
<g font-size="3.5">
<text x="226.1" y="203.5">DRAWN</text>
<text x="226.1" y="213">CHECKED</text>
<text x="295.9" y="219.2">TITLE</text>
<text x="226.1" y="222.6">QA</text>
<text x="226.1" y="232.1">MFG</text>
<text x="226.1" y="241.6">APPROVED</text>
<text x="297.9" y="248">SIZE</text>
<text x="334" y="248">DWG NO</text>
<text x="412.7" y="247.9">REV</text>
<text x="295.9" y="260.7">SCALE</text>
<text x="372.1" y="262.8">SHEET</text>
<text x="388.6" y="262.8">OF</text>
</g>
</svg>
